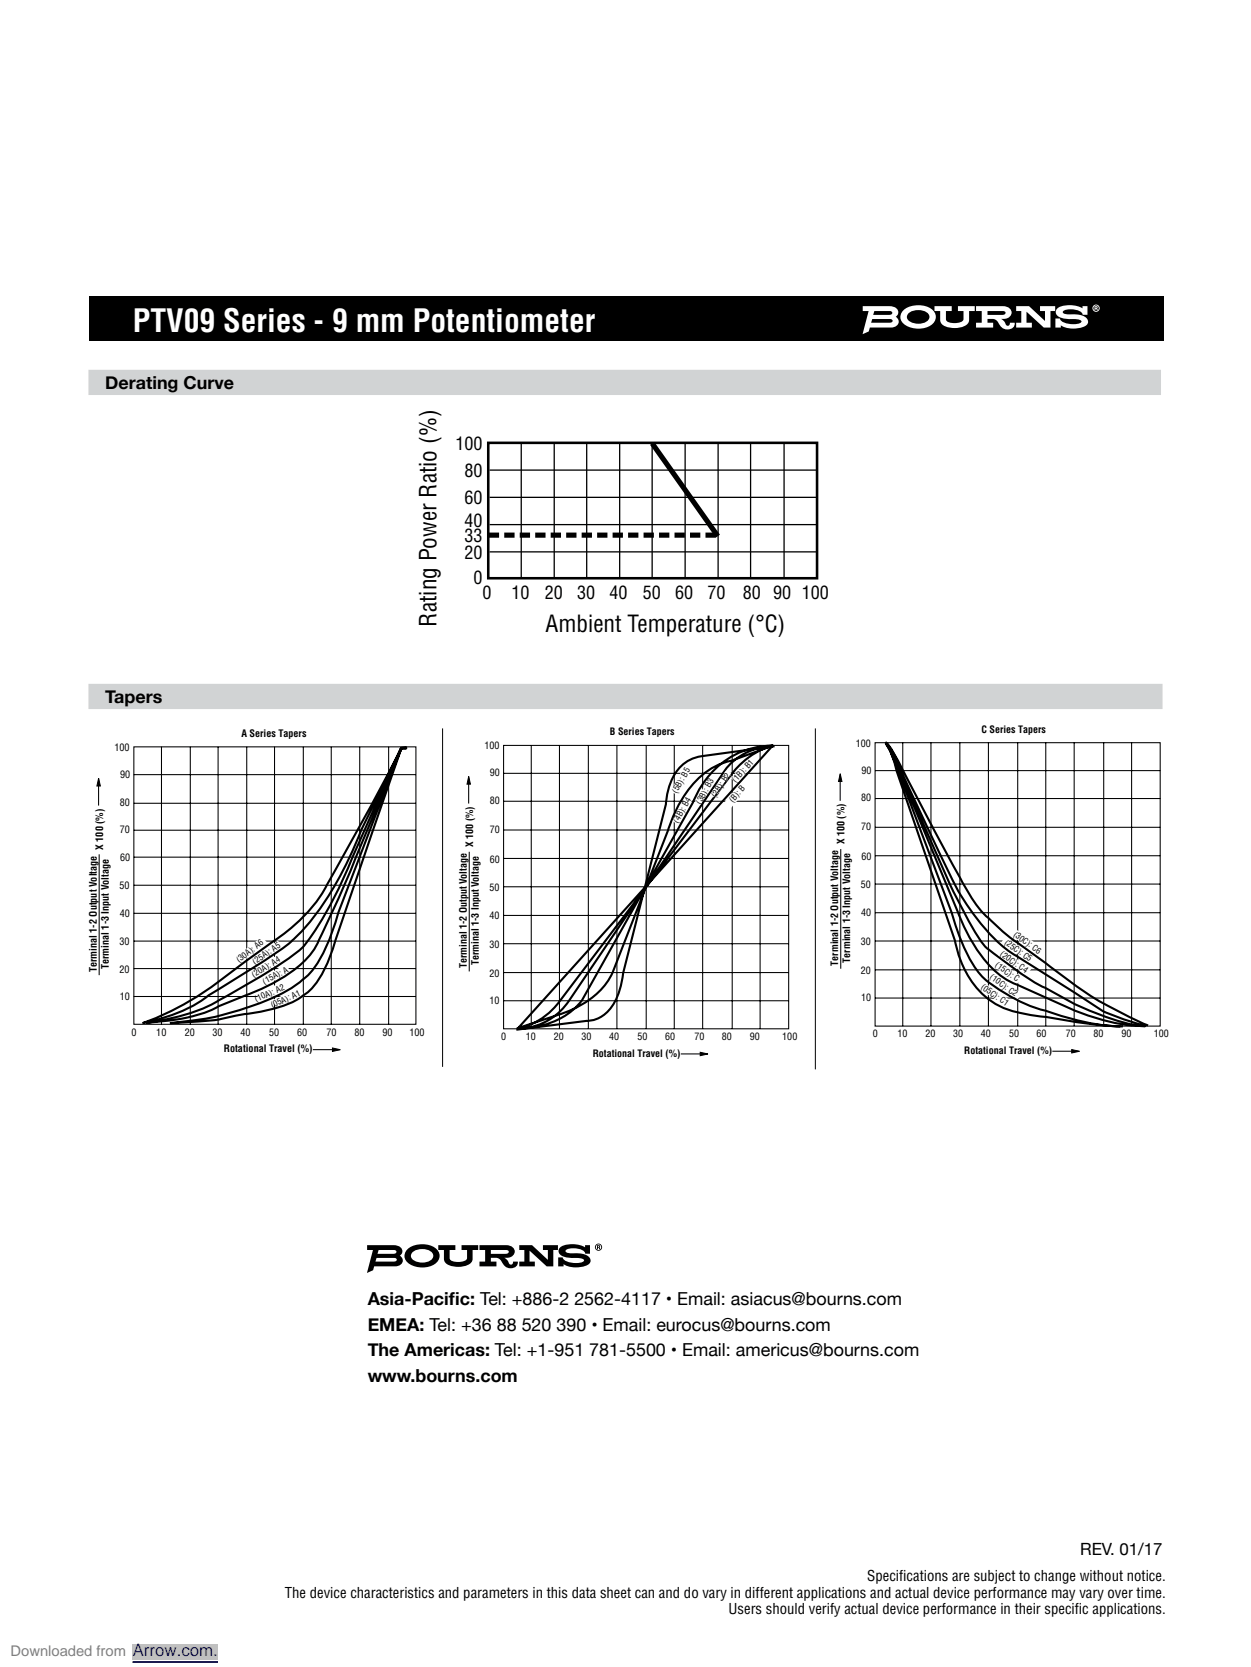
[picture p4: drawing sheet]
<svg xmlns="http://www.w3.org/2000/svg" width="210mm" height="279mm" viewBox="0 0 210 279" stroke-linecap="round" stroke-linejoin="round" font-family="sans-serif">
<g fill="none" stroke="#000" stroke-width=".18">
<path d="M16.5 130.6v4.4M22.4 125.2h47.3v46.5h-47.3zM22.4 129.8h47.3M22.4 134.6h47.3M22.4 139.1h47.3M27 125.2v46.5M31.9 125.2v46.5M36.5 125.2v46.5M41.3 125.2v46.5M46 125.2v46.5M50.8 125.2v46.5M55.5 125.2v46.5"/>
<path d="M60.3 125.2v46.5M65.1 125.2v46.5M16.6 143.2v20.2M22.4 143.7h47.3M22.4 148.4h47.3M22.4 153.1h47.3M22.4 157.7h47.3M22.4 162.3h47.3M22.4 167h47.3M52.4 175.9h4.4"/>
</g>
<path d="M16.5 130.4l.3 1.3h-.6zM55.7 175.6l1.3 .3-1.3 .3z" fill="#000"/>
<path d="M16.5 130.4l.3 1.3h-.6zM55.7 175.6l1.3 .3-1.3 .3z" fill="none" stroke="#000" stroke-width=".17"/>
<g fill="#fff">
<path d="M45.6 167.6l4.7-2.1 .7 1.4-4.7 2.2z"/>
<path d="M42.9 166.5l4.7-2.1 .7 1.5-4.7 2.1z"/>
<path d="M43.6 164l4.3-2.4 .8 1.2-4.3 2.4z"/>
<path d="M42.6 162.5l4.2-2.6 .8 1.1-4.4 2.6z"/>
<path d="M42.4 160.6l4.2-2.9 .7 1.1-3.9 2.8z"/>
<path d="M38.9 160.8l4.9-3.8 1 1-5 3.8z"/>
</g>
<path d="M68.1 125.5h-.9l-9.5 22.7-3.6 8a13.5 13.5 0 0 1-5.5 6.9 32.8 32.8 0 0 1-7.1 3.6l-4.9 1.9a26.6 26.6 0 0 1-10.7 2.7l-1.4 .1M68.1 125.3h-.9l-10.5 27.6a27.7 27.7 0 0 1-4.5 9.9 20.7 20.7 0 0 1-8.3 5.2 48.8 48.8 0 0 1-12 3.1l-3.5 .4M68.1 125.3l-.9 .1-6.7 13.7a52.7 52.7 0 0 1-10.3 17.4 31.4 31.4 0 0 1-6.3 4.8l-8.7 5.4a26.8 26.8 0 0 1-11.2 4.7M68.1 125.4h-.9l-8.1 18.3a57.9 57.9 0 0 1-8.3 15 70.3 70.3 0 0 1-11.5 7.5l-1.1 .6a33.2 33.2 0 0 1-13.6 4.6M68.2 125.3l-1 .1a582.3 582.3 0 0 1-13.2 24.3 32.2 32.2 0 0 1-9.1 8.7l-2.5 1.8a106.1 106.1 0 0 1-12 8.4 41.1 41.1 0 0 1-6.6 2.9M68.2 125.4h-1l-11 32.1a19.1 19.1 0 0 1-4.4 8.6l-.4 .3a13.8 13.8 0 0 1-6.3 2.8l-5 .9a32.6 32.6 0 0 1-8.6 1.2l-2.9 .2M122.2 128.2a11.1 11.1 0 0 1 7.3-3.2 13.2 13.2 0 0 0-7 4.8l-28.8 38a11.3 11.3 0 0 1-7 4.6 10.2 10.2 0 0 0 8.6-4.7l26-38.5zM129.5 125a14.6 14.6 0 0 0-13.4 9.3l-18.6 33.4a13.2 13.2 0 0 1-10 4.7h-.7M129.7 125.1l-12.2 1.6a6.7 6.7 0 0 0-5.3 4.9l-.5 1.9-.2 1.3-7.1 28.3a11 11 0 0 1-2.8 6.6 4.8 4.8 0 0 1-3.3 1.4l-11.8 1.5M86.6 172.4l7.1-2.4a15.8 15.8 0 0 0 8.2-5.7l.7-1.4 9.3-23.7a20.7 20.7 0 0 1 6-9.5l1.4-1 1.5-.7 1.7-.5 6.9-2.5-42.7 47.5" fill="none" stroke="#000" stroke-width=".35"/>
<g fill="none" stroke="#000" stroke-width=".18">
<path d="M78.5 130.3v4.4M84.4 129.6h47.7M84.4 134.3h47.7M84.4 139.1h47.7M84.4 124.9h47.7v47.5h-47.7zM89 124.9v47.5M93.7 124.9v47.5M98.6 124.9v47.5M103.3 124.9v47.5M108.2 124.9v47.5M112.9 124.9v47.5M117.7 124.9v47.5"/>
<path d="M122.6 124.9v47.5M127.3 124.9v47.5M78.6 142.8v20M84.4 143.9h47.7M84.4 148.6h47.7M84.4 153.4h47.7M84.4 158.2h47.7M84.4 163h47.7M84.4 167.7h47.7M114 176.6h4.4"/>
</g>
<path d="M78.5 130.1l.3 1.3h-.6zM117.3 176.4l1.3 .3-1.3 .2z" fill="#000"/>
<path d="M78.5 130.1l.3 1.3h-.6zM117.3 176.4l1.3 .3-1.3 .2z" fill="none" stroke="#000" stroke-width=".17"/>
<g fill="#fff">
<path d="M114.7 128.3l1.2 .5-2.4 4.4-1.2-.5z"/>
<path d="M124.1 131.2l1.2 .8-2.8 3.4-1.2-.8z"/>
<path d="M125.6 127l1 .7-3.1 3.5-1.1-.8z"/>
<path d="M121.6 129.1l.9 .5-3 4-.6-.3z"/>
<path d="M118.8 130.4l1.1 .3-2.6 4.2-.9-.5z"/>
<path d="M114.9 133.4l1.2 .4-2.4 4.4-1.1-.5z"/>
</g>
<g fill="none" stroke="#000" stroke-width=".18">
<path d="M140.7 129.9v4.3M146.6 129.2h47.7M146.6 133.8h47.7M146.6 138.7h47.7M146.6 124.5h47.7v47.5h-47.7zM151.2 124.5v47.5M155.9 124.5v47.5M160.8 124.5v47.5M165.6 124.5v47.5M170.5 124.5v47.5M175.2 124.5v47.5M179.9 124.5v47.5"/>
<path d="M184.9 124.5v47.5M189.6 124.5v47.5M140.8 142.3v20.1M146.6 143.4h47.7M146.6 148.2h47.7M146.6 153h47.7M146.6 157.7h47.7M146.6 162.6h47.7M146.6 167.3h47.7M176.3 176.2h4.3"/>
</g>
<path d="M140.7 129.7l.3 1.3h-.5zM179.5 175.9l1.3 .3-1.3 .3z" fill="#000"/>
<path d="M140.7 129.7l.3 1.3h-.5zM179.5 175.9l1.3 .3-1.3 .3z" fill="none" stroke="#000" stroke-width=".17"/>
<path d="M148.3 124.5l.6 1.1 .9 2 9.7 25.5a32.9 32.9 0 0 0 4.3 9.7 20.6 20.6 0 0 0 7.3 5.1 20.2 20.2 0 0 0 4.2 1.6 41 41 0 0 0 12.8 2.5M148.3 124.6h.1a4.4 4.4 0 0 1 1.1 1.9l11 26.5a27.6 27.6 0 0 0 5.9 9.5l1.2 1 1.3 .9 11 4.9a36.8 36.8 0 0 0 10.4 2.6h1.4M148.4 124.6l.2 .2a11.5 11.5 0 0 1 1.6 4.4l9.8 28.5a16.6 16.6 0 0 0 5.6 9.8 16.4 16.4 0 0 0 6 2.4l10.3 1.6 5.8 .5M148.4 124.5h.1a46.2 46.2 0 0 1 4.2 7.3l7.5 14.2a40 40 0 0 0 4.7 7.2l.7 .7a32.8 32.8 0 0 0 4.8 4.1l4.7 3.4a66.1 66.1 0 0 0 16.5 10.2l.7 .3M192 171.9a42.9 42.9 0 0 1-7.2-2.4l-14.5-9.3a29 29 0 0 1-8.8-9.2 43.8 43.8 0 0 1-3.7-7.1l-6.7-14.3a13.1 13.1 0 0 0-2.7-5.1l.7 .9a17.2 17.2 0 0 1 1.7 3.9l8.4 19.1a83.9 83.9 0 0 0 5.2 9.5l.6 .8 1.2 .9a71.1 71.1 0 0 0 8.1 5.6l5.7 3.1a48.5 48.5 0 0 0 10.6 3.6l1.2 .1" fill="none" stroke="#000" stroke-width=".35"/>
<g fill="#fff">
<path d="M169.9 155.5l5 3.6-.6 1.2-5.1-3.6z"/>
<path d="M164.8 164.6l4.4 3.1-.6 1.1-4.5-3z"/>
<path d="M166.2 162.9l5.1 3.6-.8 1-4.9-3.4z"/>
<path d="M166.2 160.3l5.1 3.6-.8 .9-4.6-3.2z"/>
<path d="M168.3 156.9l5.1 3.6-.9 .9-4.8-3.4z"/>
<path d="M167.6 158.8l5.1 3.6-.8 1-4.7-3.3z"/>
</g>
<path d="M14.8 49.7h180.1v7.5h-180.1z" fill="#000"/>
<path d="M14.8 116.7h179.9" fill="none" stroke="#d1d3d4" stroke-width="4.2" stroke-linecap="butt"/>
<g fill="#fff">
<path d="M156.5 51.3h2.9v.8h-1v1.4a.95 .95 0 0 0 1.1 .6l.4 .1a1.51 1.51 0 0 0 1.5-.7v-1.4h-.9v-.8h2.8v.8h-1v1.5a1.45 1.45 0 0 1-1.3 1.2 4.1 4.1 0 0 1-3.1-.4l-.3-.3-.1-.5v-1.5h-1z"/>
<path d="M170.2 51.3h2.2l2.6 2.5v-1.7h-.8v-.8h2.5v.8h-.7v2.8h-1.2l-2.9-2.7v1.9h.9v.8h-2.6v-.8h.9v-2h-.9z"/>
<path d="M177.3 51.6a4.5 4.5 0 0 1 4 .1v-.4h.9v1.5h-.8a1.31 1.31 0 0 0-1.4-.9 1.95 1.95 0 0 0-2 .4v.1a1.93 1.93 0 0 0 1.6 .3 2.68 2.68 0 0 1 2.6 .9 .91 .91 0 0 1-.8 1.2 4.4 4.4 0 0 1-3.7-.3v.4h-.9v-1.5h.7a2.17 2.17 0 0 0 2.3 .9l1.1-.1 .3-.3a2.03 2.03 0 0 0-1.7-.4 3.4 3.4 0 0 1-2.5-.8l-.2-.4 .2-.4z"/>
<path d="M183.5 51.4v.2h.2v-.1zM183.3 51.3l.6 .1a.4 .4 0 0 0 0 .6h-.2l-.1-.3-.1 .3h-.2zM183.1 51.6a.5 .5 0 0 0 1 0 .5 .5 0 0 0-1 0zM183 51.7a.61 .61 0 0 1 1.2 0 .61 .61 0 0 1-1.2 0z"/>
<path d="M146.1 53.5h3h.2l.2 .3-.2 .2-.4 .1h-3zM146.5 52.1h2.6l.2 .1 .2 .2-.2 .3-.4 .1h-2.6zM144.5 51.3v.8h1l-1 3.9 1-.4 .2-.7h3.6a.99 .99 0 0 0 1.1-.6 .99 .99 0 0 0-.4-1.2 .93 .93 0 0 0 .4-1.1 .93 .93 0 0 0-.9-.6z"/>
<path d="M152.2 52.5a2.59 2.59 0 0 1 3.4 .3 .97 .97 0 0 1-.7 1.2 2.61 2.61 0 0 1-2.9-.5l-.1-.4 .1-.3zM151.4 51.9a1.58 1.58 0 0 0-.5 1.6 1.58 1.58 0 0 0 1.1 1.2 3.8 3.8 0 0 0 4.5-.7 1.72 1.72 0 0 0-1.3-2.6 4.2 4.2 0 0 0-3.8 .5z"/>
<path d="M165.4 52.1h2.6l.4 .2v.1l-.2 .3-.4 .1h-2.4zM163.5 51.3v.8h.9v2h-.9v.8h2.9v-.8h-1v-.6a1.55 1.55 0 0 1 2 .9 1.42 1.42 0 0 0 1.3 .8 1.42 1.42 0 0 0 1.3-.7v-.4h-.8l-.1 .3-.3 .2a.59 .59 0 0 1-.5-.6l-.6-.6a1.35 1.35 0 0 0 1.8-1 1.23 1.23 0 0 0-1.5-1.1z"/>
</g>
<path d="M74.1 122.1v56.7M136.6 122.1v57.1" fill="none" stroke="#000" stroke-width=".17"/>
<path d="M14.8 64.1h179.7" fill="none" stroke="#d1d3d4" stroke-width="4.2" stroke-linecap="butt"/>
<path d="M81.8 74.2h55.1v22.7h-55.1z" fill="none" stroke="#000" stroke-width=".43"/>
<g fill="none" stroke="#000" stroke-width=".22">
<path d="M82 78.8h54.9M87.3 74.2v22.7M92.8 74.2v22.7M98.3 74.2v22.7M103.8 74.2v22.7M109.2 74.2v22.7M114.8 74.2v22.7M120.3 74.2v22.7M125.7 74.2v22.7M131.3 74.2v22.7M82 92.5h54.9M82 87.9h54.9"/>
<path d="M82 83.4h54.9"/>
</g>
<path d="M81.9 89.7h38.1" fill="none" stroke="#000" stroke-width=".86" stroke-dasharray="1.7 .9" stroke-linecap="butt"/>
<path d="M109.2 74.3l11 15.6" fill="none" stroke="#000" stroke-width=".86" stroke-linecap="butt"/>
<g fill="#000">
<path d="M73.4 208.7h2.9v.8h-1v1.4a.95 .95 0 0 0 1.1 .6h.4a1.5 1.5 0 0 0 1.4-.6v-1.4h-.9v-.8h2.8v.8h-.9v1.5a1.44 1.44 0 0 1-1.3 1.2 4.1 4.1 0 0 1-3.1-.4l-.3-.3-.1-.5v-1.5h-1zM87 208.7h2.1l2.7 2.5v-1.7h-.9v-.8h2.6v.8h-.8v2.8h-1.1l-2.9-2.7v1.9h.9v.8h-2.6v-.8h.8v-2h-.8zM94 209a4.5 4.5 0 0 1 4 .1v-.4h.8v1.4h-.8a1.3 1.3 0 0 0-1.3-.8 1.93 1.93 0 0 0-2 .4v.1a1.91 1.91 0 0 0 1.6 .3 2.66 2.66 0 0 1 2.6 .9 .9 .9 0 0 1-.8 1.2 4.3 4.3 0 0 1-3.7-.3v.4h-.9v-1.5h.8a2.16 2.16 0 0 0 2.2 .9l1.1-.2 .2-.3a2.01 2.01 0 0 0-1.6-.4 3.3 3.3 0 0 1-2.5-.7l-.1-.4 .1-.4z"/>
<path d="M63.1 210.8h2.9l.3 .1 .2 .2-.2 .3-.4 .1h-3zM63.4 209.5h2.6l.2 .1 .2 .2-.2 .3h-.4h-2.6zM61.5 208.7v.8h1l-1 3.9 1-.5 .2-.7h3.5a.98 .98 0 0 0 1.2-.5 .98 .98 0 0 0-.4-1.2 .92 .92 0 0 0 .4-1.1 .92 .92 0 0 0-.9-.6z"/>
<path d="M69.2 209.8a2.57 2.57 0 0 1 3.3 .3 .96 .96 0 0 1-.7 1.3 2.59 2.59 0 0 1-2.9-.5l-.1-.4zM68.3 209.3a1.57 1.57 0 0 0-.5 1.5 1.57 1.57 0 0 0 1.1 1.2 3.8 3.8 0 0 0 4.4-.6 1.71 1.71 0 0 0-1.2-2.7 4.2 4.2 0 0 0-3.8 .6z"/>
<path d="M82.2 209.5h2.6l.4 .1v.2l-.2 .3-.4 .1h-2.4zM80.3 208.7v.8h1v2h-1v.8h2.9v-.8h-1v-.7a1.54 1.54 0 0 1 2 1 1.41 1.41 0 0 0 1.3 .8 1.41 1.41 0 0 0 1.2-.8v-.3h-.8v.2l-.3 .3a.59 .59 0 0 1-.5-.7l-.6-.5a1.34 1.34 0 0 0 1.7-1 1.22 1.22 0 0 0-1.4-1.1z"/>
<path d="M100.2 208.8v.2h.1v-.2zM100 208.7l.5 .1a.39 .39 0 0 0 0 .6h-.1l-.2-.3v.3h-.2zM99.8 209a.46 .46 0 0 0 .9 0 .46 .46 0 0 0-.9 0zM99.7 209a.6 .6 0 0 1 1.2 0 .6 .6 0 0 1-1.2 0z"/>
</g>
<path d="M0 276.9h70.6" fill="none" stroke="#fff" stroke-width="2.5" stroke-linecap="butt"/>
<path d="M22.2 275.6h14.3v2.6h-14.3z" fill="#c0c0c0"/>
<path d="M22.2 278.6h14.3" fill="none" stroke="#00f" stroke-width=".19"/>
<path d="M0 276.9h70.6" fill="none" stroke="#fff" stroke-width="2.5" stroke-linecap="butt"/>
<path d="M22.2 275.6h14.3v2.6h-14.3z" fill="#c0c0c0"/>
<path d="M22.2 278.6h14.3" fill="none" stroke="#00f" stroke-width=".19"/>
<path d="M0 276.9h70.6" fill="none" stroke="#fff" stroke-width="2.5" stroke-linecap="butt"/>
<path d="M22.2 275.6h14.3v2.6h-14.3z" fill="#c0c0c0"/>
<path d="M22.2 278.6h14.3" fill="none" stroke="#00f" stroke-width=".19"/>
<path d="M0 276.9h70.6" fill="none" stroke="#fff" stroke-width="2.5" stroke-linecap="butt"/>
<path d="M22.2 275.6h14.3v2.6h-14.3z" fill="#c0c0c0"/>
<path d="M22.2 278.6h14.3" fill="none" stroke="#00f" stroke-width=".19"/>
<text font-size="5.3" fill="#fff" x="22.3" y="55.6">PTV09 Series - 9 mm Potentiometer</text>
<g font-size="3.9">
<text x="73.1" y="105" transform="rotate(-90 73.1 105)">Rating Power Ratio (%)</text>
<text x="91.4" y="106">Ambient Temperature (°C)</text>
</g>
<g font-size="3">
<text x="17.6" y="65.2">Derating Curve</text>
<text x="76.3" y="75.3">100</text>
<text x="77.8" y="79.9">80</text>
<text x="77.8" y="88.4">40</text>
<text x="77.8" y="84.5">60</text>
<text x="77.8" y="93.6">20</text>
<text x="77.8" y="90.9">33</text>
<text x="79.3" y="97.8">0</text>
<text x="80.8" y="100.4">0</text>
<text x="85.7" y="100.4">10</text>
<text x="91.3" y="100.4">20</text>
<text x="96.7" y="100.4">30</text>
<text x="102.1" y="100.4">40</text>
<text x="107.7" y="100.4">50</text>
<text x="113.1" y="100.4">60</text>
<text x="118.5" y="100.4">70</text>
<text x="124.4" y="100.4">80</text>
<text x="129.5" y="100.4">90</text>
<text x="134.3" y="100.4">100</text>
<text x="17.6" y="117.8">Tapers</text>
<text x="61.6" y="218.7">Asia-Pacif</text>
<text x="75.2" y="218.7">ic: Tel: +886-2 2562-4117 • Email: asiacus@bourns.com</text>
<text x="61.6" y="223">EMEA: Tel: +36 88 520 390 • Email: eurocus@bourns.com</text>
<text x="61.6" y="227.3">The Americas: Tel: +1-951 781-5500 • Email: americus@bourns.com</text>
<text x="61.6" y="231.6">www.bourns.com</text>
</g>
<text font-size="2.8" x="180.9" y="260.6">REV. 01/17</text>
<text font-size="2.8" fill="#00f" x="22.2" y="277.6">Arrow.com.</text>
<g font-size="2.5">
<text x="47.7" y="267.8">The device characteristics and parameters in this data sheet can and do vary in different applications and actual device performance may vary over time.</text>
<text x="145.3" y="264.9">Specif</text>
<text x="150.6" y="264.9">ications are subject to change without notice.</text>
<text x="122" y="270.6">Users should verify actual device performance in their specif</text>
<text x="180" y="270.6">ic applications.</text>
</g>
<text font-size="2.5" fill="#808080" x="1.8" y="277.6">Downloaded from</text>
<g font-size="1.7">
<text x="146.1" y="52.6">0</text>
<text x="150.3" y="52.6">10</text>
<text x="155" y="52.6">20</text>
<text x="159.7" y="52.6">30</text>
<text x="164.4" y="52.6">40</text>
<text x="169.2" y="52.6">50</text>
<text x="173.8" y="52.6">60</text>
<text x="178.8" y="52.6">70</text>
<text x="183.4" y="52.6">80</text>
<text x="192.7" y="52.6">100</text>
<text x="161.6" y="55.4">Rotational Travel (%)</text>
<text x="164.4" y="62.2">B Series Tapers</text>
<text x="81.9" y="75.1">80</text>
<text x="79.1" y="82.4" transform="rotate(-90 79.1 82.4)">X 100 (%)</text>
<text x="81.9" y="79.6">70</text>
<text x="81.9" y="89.1">50</text>
<text x="82" y="84.4">60</text>
<text x="81.9" y="93.7">40</text>
<text x="81.9" y="98.4">30</text>
<text x="78.1" y="103" transform="rotate(-90 78.1 103)">Terminal 1-2 Output Voltage</text>
<text x="80.1" y="102.4" transform="rotate(-90 80.1 102.4)">Terminal 1-3 Input Voltage</text>
<text x="19.2" y="125.8">100</text>
<text x="40.4" y="123.5">A Series Tapers</text>
<text x="81.1" y="125.6">100</text>
<text x="102.2" y="123.2">B Series Tapers</text>
<text x="143.4" y="125.1">100</text>
<text x="164.4" y="122.8">C Series Tapers</text>
<text x="20.1" y="130.4">90</text>
<text x="82.1" y="130.1">90</text>
<text x="144.3" y="129.7">90</text>
<text x="20.1" y="135.1">80</text>
<text x="82" y="134.8">80</text>
<text x="144.3" y="134.3">80</text>
<text x="17.3" y="142.4" transform="rotate(-90 17.3 142.4)">X 100 (%)</text>
<text x="20.1" y="139.6">70</text>
<text x="79.2" y="142" transform="rotate(-90 79.2 142)">X 100 (%)</text>
<text x="82" y="139.6">70</text>
<text x="141.5" y="141.5" transform="rotate(-90 141.5 141.5)">X 100 (%)</text>
<text x="144.3" y="139.1">70</text>
<text x="20" y="149">50</text>
<text x="20.1" y="144.4">60</text>
<text x="82" y="149.3">50</text>
<text x="82.1" y="144.6">60</text>
<text x="144.2" y="148.8">50</text>
<text x="144.3" y="144.1">60</text>
<text x="20" y="153.6">40</text>
<text x="82" y="154">40</text>
<text x="144.2" y="153.5">40</text>
<text x="20" y="158.4">30</text>
<text x="80.2" y="161.8" transform="rotate(-90 80.2 161.8)">Terminal 1-3 Input Voltage</text>
<text x="82" y="158.8">30</text>
<text x="140.4" y="161.8" transform="rotate(-90 140.4 161.8)">Terminal 1-2 Output Voltage</text>
<text x="142.4" y="161.3" transform="rotate(-90 142.4 161.3)">Terminal 1-3 Input Voltage</text>
<text x="144.2" y="158.4">30</text>
<text x="16.2" y="162.9" transform="rotate(-90 16.2 162.9)">Terminal 1-2 Output Voltage</text>
<text x="18.2" y="162.4" transform="rotate(-90 18.2 162.4)">Terminal 1-3 Input Voltage</text>
<text x="20" y="163.1">20</text>
<text x="20" y="167.6">10</text>
<text x="78.2" y="162.3" transform="rotate(-90 78.2 162.3)">Terminal 1-2 Output Voltage</text>
<text x="82" y="163.7">20</text>
<text x="144.2" y="163.3">20</text>
<text x="144.2" y="167.8">10</text>
<text x="22" y="173.6">0</text>
<text x="26.2" y="173.6">10</text>
<text x="30.9" y="173.6">20</text>
<text x="35.6" y="173.6">30</text>
<text x="40.3" y="173.6">40</text>
<text x="45.1" y="173.6">50</text>
<text x="49.8" y="173.6">60</text>
<text x="54.7" y="173.6">70</text>
<text x="59.4" y="173.6">80</text>
<text x="64.1" y="173.6">90</text>
<text x="68.6" y="173.6">100</text>
<text x="82" y="168.3">10</text>
<text x="146.2" y="173.9">0</text>
<text x="150.3" y="173.9">10</text>
<text x="155" y="173.9">20</text>
<text x="159.6" y="173.9">30</text>
<text x="164.3" y="173.9">40</text>
<text x="169" y="173.9">50</text>
<text x="173.6" y="173.9">60</text>
<text x="178.5" y="173.9">70</text>
<text x="183.2" y="173.9">80</text>
<text x="187.8" y="173.9">90</text>
<text x="193.3" y="173.9">100</text>
<text x="37.5" y="176.4">Rotational Travel (%)</text>
<text x="83.9" y="174.3">0</text>
<text x="88.1" y="174.3">10</text>
<text x="92.8" y="174.3">20</text>
<text x="97.4" y="174.3">30</text>
<text x="99.3" y="177.1">Rotational Travel (%)</text>
<text x="102" y="174.3">40</text>
<text x="106.8" y="174.3">50</text>
<text x="111.4" y="174.3">60</text>
<text x="116.3" y="174.3">70</text>
<text x="120.9" y="174.3">80</text>
<text x="125.6" y="174.3">90</text>
<text x="131" y="174.3">100</text>
<text x="161.5" y="176.6">Rotational Travel (%)</text>
<text x="82" y="209.9">50</text>
<text x="82" y="219.4">30</text>
<text x="78.2" y="222.9" transform="rotate(-90 78.2 222.9)">Terminal 1-2 Output Voltage</text>
<text x="80.2" y="222.4" transform="rotate(-90 80.2 222.4)">Terminal 1-3 Input Voltage</text>
<text x="82" y="224.3">20</text>
<text x="16.3" y="279.3" transform="rotate(-90 16.3 279.3)">inal 1-2 Output Voltage</text>
<text x="18.3" y="280.1" transform="rotate(-90 18.3 280.1)">minal 1-3 Input Voltage</text>
</g>
<g font-size="1.4">
<text x="185.4" y="70.1" transform="rotate(-46 185.4 70.1)">(1B): B1</text>
<text x="101.9" y="101.4" transform="rotate(-37 101.9 101.4)">(30A): A6</text>
<text x="104.6" y="101.7" transform="rotate(-34 104.6 101.7)">(25A): A5</text>
<text x="104.3" y="103.9" transform="rotate(-31 104.3 103.9)">(20A): A4</text>
<text x="106.2" y="105" transform="rotate(-28 106.2 105)">(15A): A</text>
<text x="104.8" y="108" transform="rotate(-24 104.8 108)">(10A): A2</text>
<text x="107.5" y="109" transform="rotate(-25 107.5 109)">(05A): A1</text>
<text x="123.2" y="131.2" transform="rotate(-46 123.2 131.2)">(1B): B1</text>
<text x="113.4" y="133" transform="rotate(-61 113.4 133)">(5B): B5</text>
<text x="117.4" y="134.9" transform="rotate(-61 117.4 134.9)">(3B): B3</text>
<text x="122.8" y="134.5" transform="rotate(-48 122.8 134.5)">(B): B</text>
<text x="113.6" y="138" transform="rotate(-61 113.6 138)">(4B): B4</text>
<text x="40" y="161.4" transform="rotate(-37 40 161.4)">(30A): A6</text>
<text x="42.7" y="161.7" transform="rotate(-34 42.7 161.7)">(25A): A5</text>
<text x="166.6" y="161.9" transform="rotate(35 166.6 161.9)">(15C): C</text>
<text x="167.4" y="160.1" transform="rotate(35 167.4 160.1)">(20C): C4</text>
<text x="168.1" y="158.1" transform="rotate(35 168.1 158.1)">(25C): C5</text>
<text x="169.6" y="156.8" transform="rotate(35 169.6 156.8)">(30C): C6</text>
<text x="42.5" y="163.9" transform="rotate(-31 42.5 163.9)">(20A): A4</text>
<text x="42.9" y="168" transform="rotate(-24 42.9 168)">(10A): A2</text>
<text x="44.3" y="165" transform="rotate(-28 44.3 165)">(15A): A</text>
<text x="164.2" y="165.6" transform="rotate(35 164.2 165.6)">(05C): C1</text>
<text x="165.7" y="164" transform="rotate(35 165.7 164)">(10C): C2</text>
<text x="45.6" y="169" transform="rotate(-25 45.6 169)">(05A): A1</text>
<text x="105.2" y="221.1" transform="rotate(35 105.2 221.1)">(20C): C4</text>
<text x="105.9" y="219.2" transform="rotate(35 105.9 219.2)">(25C): C5</text>
<text x="107.4" y="217.8" transform="rotate(35 107.4 217.8)">(30C): C6</text>
<text x="102" y="226.7" transform="rotate(35 102 226.7)">(05C): C1</text>
<text x="103.5" y="225" transform="rotate(35 103.5 225)">(10C): C2</text>
<text x="104.3" y="223" transform="rotate(35 104.3 223)">(15C): C</text>
</g>
<text font-size="1.4" fill="#fff" x="119.9" y="133.7" transform="rotate(-56 119.9 133.7)">(2B): B2</text>
</svg>
